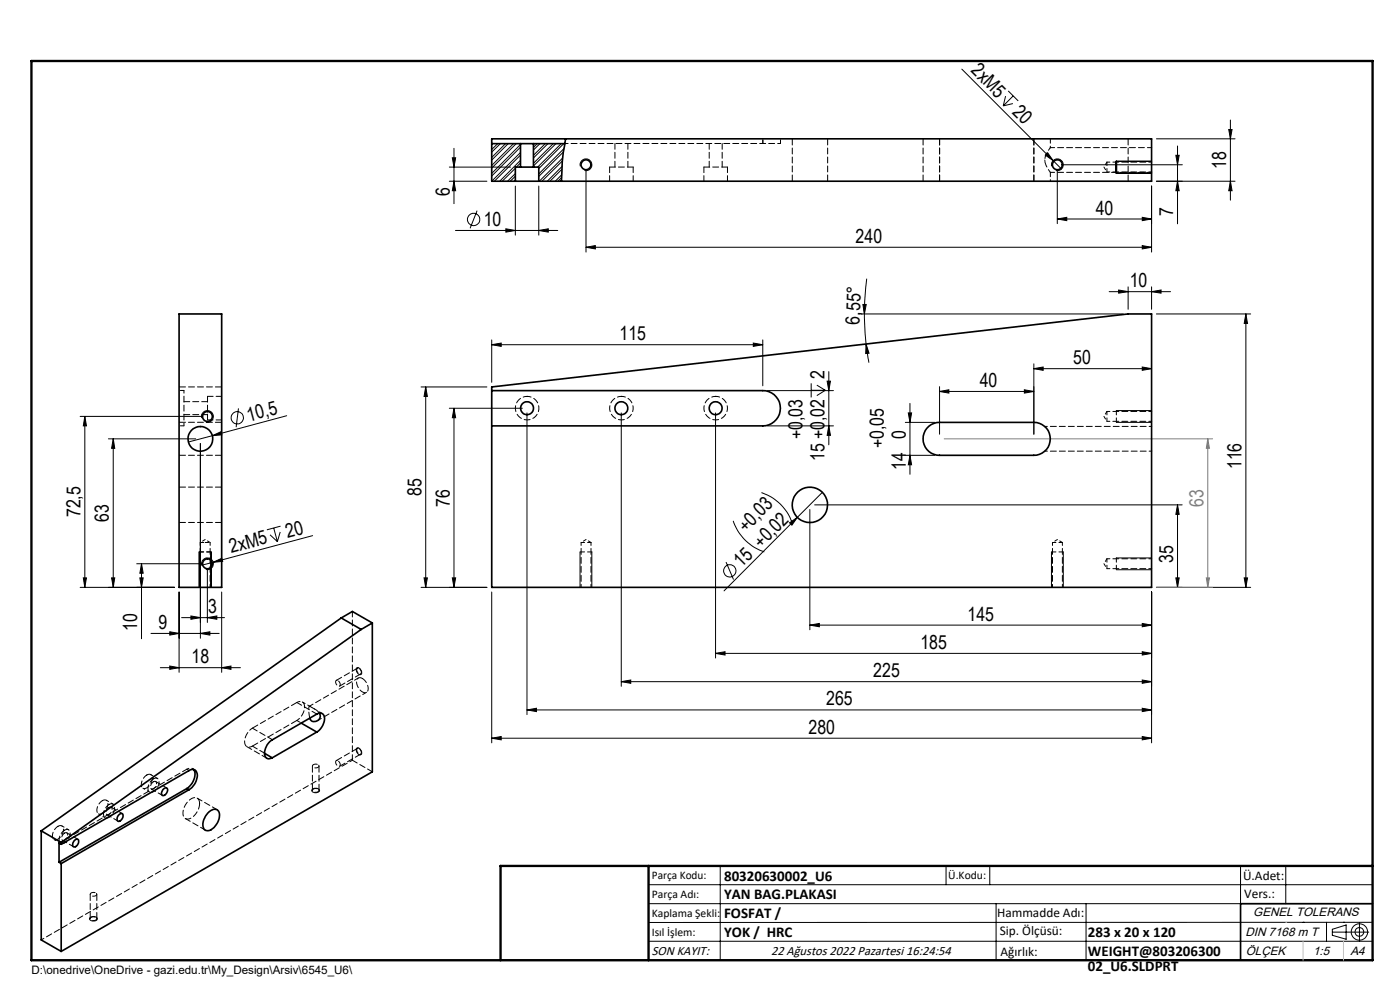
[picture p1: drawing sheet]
<svg xmlns="http://www.w3.org/2000/svg" width="297mm" height="210mm" viewBox="0 0 297 210" stroke-linecap="round" stroke-linejoin="round" font-family="sans-serif">
<g fill="none" stroke="#000" stroke-width=".21">
<path d="M204 14.7l19.4 19.4M213.9 19.3l2.1 2.1M95.3 38.4h8M95.3 35.4h13M96 33.5h.7l-.4 1.9zM96.3 38.4l.4 2.1h-.7zM96.3 31.5v11.7M109.3 39.5v10.4M114.3 39.5v10.4M123.1 35.3a1.23 1.23 0 0 1 1.1-1.6 1.23 1.23 0 0 1 1.3 1.4 1.23 1.23 0 0 1-1.5 1.1M124.3 35.9v17.6M213.3 20.4l-.5 2.1"/>
<path d="M214.9 22l-2.1 .5M214.9 20.3l-2.1 2.2M221.8 32.9l.4-.5 1.2 1.7zM223.1 35.3a1.24 1.24 0 0 1 1.1-1.6 1.24 1.24 0 0 1 1.3 1.4 1.24 1.24 0 0 1-1.5 1.1M223.4 34.1l1.8 1.7M224.3 35.9v11.5M225.3 35h25.5M236.8 36.7h7.5M236.8 34.2h7.5M244.3 39.5v14M245.3 38.4h16.7M245.3 29.4h16.7"/>
<path d="M249.4 32.9h.8l-.4 2.1zM249.8 38.4l.4 2.1h-.8zM249.8 31v16.5M260.7 27.5h.7l-.4 1.9zM261 38.4l.4 2.1h-.7zM261 25.5v17M96.6 48.9h21.7M101.2 44.7l-1.5 3.7M107.3 48.5l2 .4-2 .3zM114.3 48.9l2-.4v.7zM124.3 52.4l2-.3v.7zM124.3 52.4h120"/>
<path d="M183.9 59.1l-.5 4.7v2.8M224.3 46.5l2-.4v.7zM224.3 46.5h20M242.3 46.1l2 .4-2 .3zM242.3 52.1l2 .3-2 .4zM104.3 73.1l2-.3v.7zM104.3 72.1v9M104.3 73.1h57.5M159.8 72.8l2 .3-2 .4zM161.8 72.1v9.7M175.8 78.8v15.6M182.4 66.6h55.9"/>
<path d="M183.1 64.6h.7l-.4 2zM183.4 66.6l.3 6.4M183.7 73l.7 1.9-.7 .1zM183.7 73l.6 3.9M219.3 78.2l2-.4v.8zM219.3 77.2v14.9M219.3 78.2h25M235.3 61.9h13M237.3 61.5l2 .4-2 .3zM239.3 60.8v4.8M242.3 77.8l2 .4-2 .4zM244.3 61.9l2-.4v.7z"/>
<path d="M244.3 60.8v4.8M245.3 66.6h20M264.3 66.6l.4 2h-.8zM264.3 66.6v58M17 88.3h26M18 88.3l.3 2h-.6zM18 88.3v36.3M23 93.1h18.5M24 93.1l.3 2h-.6zM24 93.1v31.5M42.5 94.1v41.3M42.8 88.7a1.26 1.26 0 0 1 1.1-1.6 1.26 1.26 0 0 1 1.4 1.4 1.26 1.26 0 0 1-1.6 1.1"/>
<path d="M45 92.4l1.9-.8 .2 .6zM45 92.4l-5 1.4M50.6 86.6l-.5 4M60.8 88.2l-15.8 4.2M89.3 82.1h14M90.3 82.1l.4 2h-.7zM90.3 82.1v42.5M95.3 86.6h15.5M96.3 86.6v38M96.3 86.6l.4 2h-.7zM111.8 87.6v64M131.8 87.6v58"/>
<path d="M151.8 87.6v52M162.8 82.9h14M162.8 90.3h14M172.1 81.3v3M172.1 82.8h3M173.3 81.7l1.8 1.1M175.1 82.8l-1.8 1.1M175.5 80.8h.7l-.4 2.1zM175.8 90.3l.4 2h-.7zM192.1 89.6h6.2M192.1 96.6h6.2M192.7 87.6h.7l-.4 2z"/>
<path d="M193 85.6v15M193 96.6l.4 2h-.7zM199.3 83l2-.3v.7zM199.3 82v10.1M199.3 83h20M217.3 82.7l2 .3-2 .4zM236.8 89.6h7.5M236.8 87.1h7.5M29 119.6h14M30 119.6l.4 2h-.7zM30 119.6v15.9M42.3 117.1v7.5"/>
<path d="M44.8 117.1v7.5M45.2 119.3l1.9-.9 .1 .7zM45.2 119.3l-2.4 .6a1.24 1.24 0 0 1 1.1-1.6 1.24 1.24 0 0 1 1.3 1.4 1.24 1.24 0 0 1-1.5 1.1M57.3 113.4l1.5 1.5M58.1 112l.7 2.9M59.4 112.8l-.6 2.1M59.5 111.6l-2.9 .8M66.3 113.6l-21.1 5.7M123 117.1v7.5M125.6 117.1v7.5M154 119.2l1.6 3.7M155.5 110.5a10.4 10.4 0 0 0 6.6 6.6"/>
<path d="M161.5 104.5a10.4 10.4 0 0 1 6.6 6.6M167.5 110.9l1.7-1.2-1.2 1.7zM171.8 108.1v25.5M172.8 107.1h78M174.4 104.4l-20.8 20.9M223.1 117.1v7.5M225.6 117.1v7.5M236.8 118.3h7.5M249.8 107.1v17.5M249.8 107.1l.4 2h-.8zM17 124.6h20M17.7 122.6h.6l-.3 2z"/>
<path d="M23.7 122.6h.6l-.3 2zM29.7 122.6h.7l-.4 2zM32 134.4h14.5M36 134l2 .4-2 .3zM38 125.6v17M38.5 131h9.1M40.5 130.7l2 .3-2 .4zM42.5 134.4l2-.4v.7zM44 131l2-.3v.7zM44 120.6v11.4M47 125.6v17M89.3 124.6h14"/>
<path d="M90 122.6h.7l-.4 2zM96 122.6h.7l-.4 2zM104.3 125.6v32M151.8 138.6l2-.4v.8zM151.8 138.6h92.5M171.8 132.6l2-.4v.8zM171.8 132.6h72.5M236.8 120.9h7.5M242.3 132.2l2 .4-2 .4zM242.3 138.2l2 .4-2 .4zM244.3 125.6v32M249.4 122.6h.8l-.4 2z"/>
<path d="M263.9 122.6h.8l-.4 2zM265.3 124.6h-20M34 141.6h17M36 141.3l2 .3-2 .4zM47 141.6l2-.3v.7zM75.7 158.7a.95 .95 0 0 1 1 1.3 .79 .79 0 0 1-.8-.1 .79 .79 0 0 1-.3-.8zM75.7 141.7a.88 .88 0 0 1 1 1.1v.1a.7 .7 0 0 1-.7 .1 .7 .7 0 0 1-.4-.7zM104.3 156.6l2-.4v.7zM104.3 156.6h140M111.8 150.6l2-.4v.7zM111.8 150.6h132.5M131.8 144.6l2-.4v.7z"/>
<path d="M131.8 144.6h112.5M242.3 156.2l2 .4-2 .3zM242.3 144.2l2 .4-2 .3zM242.3 150.2l2 .4-2 .3zM66.3 167.4a.94 .94 0 0 1 1.5 .3 .91 .91 0 0 1-.9 .5 .91 .91 0 0 1-.8-.6zM19 194.7a.97 .97 0 0 1 1.6 .3 .97 .97 0 0 1-1.6-.2zM137.6 187.7h153.6M137.6 191.7h153.6M137.6 199.7h153.6M152.8 183.7v20M200.7 183.7v4M210 183.7v4"/>
<path d="M211.3 191.7v12M230.4 191.7v12M263.2 183.7v20M272.8 183.7v8M276.4 195.6h.1M281.4 195.6v4.1M282.6 197.7h7.8M282.6 197.1l3-.9v3l-3-.8zM285 195.6h.1M288.4 195.8v3.8M291.2 195.6l-153.6 .1"/>
<circle cx="100.5" cy="46.5" r="1.31"/>
<circle cx="50.3" cy="88.6" r="1.31"/>
<circle cx="154.8" cy="121.1" r="1.31"/>
<circle cx="288.4" cy="197.7" r="1.74"/>
<circle cx="288.4" cy="197.7" r=".93"/>
</g>
<path d="M200.3 93.1h56.9M256.2 93.1l.4 2h-.7zM256.2 93.1v31.5M245.3 124.6h11.9M255.9 122.6h.7l-.4 2z" fill="none" stroke="#808080" stroke-width=".21"/>
<path d="M236.8 34.2v2.5M291.2 191.7h-28v12M106.2 203.7h185" fill="none" stroke="#000" stroke-width=".35"/>
<path d="M6.7 12.9h284.5v190.8h-284.5zM137.6 183.7v20M291.2 183.7h-185v20" fill="none" stroke="#000" stroke-width=".5"/>
<path d="M272.8 195.6h.1M276.4 199.7v4M285 199.7v4" fill="none" stroke="#c0c0c0" stroke-width=".21"/>
<path d="M236.8 87.1v2.5M44.8 117.1h-2.5M125.6 117.1h-2.5M225.6 117.1h-2.5M236.8 118.3v2.5" fill="none" stroke="#000" stroke-width=".21" stroke-dasharray="1.3 .6" stroke-dashoffset=".3"/>
<g fill="#000">
<path d="M221.8 32.9l.4-.5 1.2 1.7zM45 92.4l1.9-.8 .2 .6zM45.2 119.3l1.9-.9 .1 .7zM167.5 110.9l1.7-1.2-1.2 1.7z"/>
<path d="M261 38.4l.4 2.1h-.7zM260.7 27.5h.7l-.4 1.9z"/>
<path d="M107.3 48.5l2 .4-2 .3zM114.3 48.9l2-.4v.7z"/>
<path d="M242.3 46.1l2 .4-2 .3zM224.3 46.5l2-.4v.7zM242.3 52.1l2 .3-2 .4zM124.3 52.4l2-.3v.7zM47 141.6l2-.3v.7zM36 141.3l2 .3-2 .4zM42.5 134.4l2-.4v.7zM36 134l2 .4-2 .3z"/>
<path d="M104.3 73.1l2-.3v.7zM159.8 72.8l2 .3-2 .4z"/>
<path d="M183.1 64.6h.7l-.4 2zM183.7 73l.7 1.9-.7 .1z"/>
<path d="M219.3 78.2l2-.4v.8zM242.3 77.8l2 .4-2 .4zM171.8 132.6l2-.4v.8zM242.3 132.2l2 .4-2 .4zM151.8 138.6l2-.4v.8zM242.3 138.2l2 .4-2 .4zM131.8 144.6l2-.4v.7zM242.3 144.2l2 .4-2 .3zM111.8 150.6l2-.4v.7zM242.3 150.2l2 .4-2 .3z"/>
<path d="M192.7 87.6h.7l-.4 2zM193 96.6l.4 2h-.7zM249.8 107.1l.4 2h-.8zM249.4 122.6h.8l-.4 2zM96.3 86.6l.4 2h-.7zM96 122.6h.7l-.4 2zM175.5 80.8h.7l-.4 2.1zM175.8 90.3l.4 2h-.7z"/>
<path d="M199.3 83l2-.3v.7zM217.3 82.7l2 .3-2 .4z"/>
<path d="M40.5 130.7l2 .3-2 .4zM44 131l2-.3v.7z"/>
<path d="M263.9 122.6h.8l-.4 2zM264.3 66.6l.4 2h-.8zM90 122.6h.7l-.4 2zM90.3 82.1l.4 2h-.7zM249.4 32.9h.8l-.4 2.1zM249.8 38.4l.4 2.1h-.8zM96 33.5h.7l-.4 1.9zM96.3 38.4l.4 2.1h-.7zM30 119.6l.4 2h-.7zM29.7 122.6h.7l-.4 2zM24 93.1l.3 2h-.6zM23.7 122.6h.6l-.3 2zM18 88.3l.3 2h-.6zM17.7 122.6h.6l-.3 2z"/>
<path d="M242.3 156.2l2 .4-2 .3zM104.3 156.6l2-.4v.7zM244.3 61.9l2-.4v.7zM237.3 61.5l2 .4-2 .3z"/>
</g>
<path d="M256.2 93.1l.4 2h-.7zM255.9 122.6h.7l-.4 2z" fill="#808080"/>
<g fill="none" stroke="#000" stroke-width=".35">
<path d="M104.3 30.5h6.1M109.3 38.4h5M109.3 38.4h-5v-9h140v9h-130M110.4 35.4h2.8M110.4 30.5h2.8M110.4 35.4h-1.1v3M110.4 30.5v4.9M113.2 35.4h1.1v3M113.2 30.5v4.9M113.2 30.5h6.6M120 29.4a43.9 43.9 0 0 0-.9 9M38 66.6h9v58h-9z"/>
<path d="M104.3 82.9h57.5a3.7 3.7 0 0 1 3.8 3.7 3.7 3.7 0 0 1-3.8 3.7h-57.5M104.3 82.1l135-15.5h5v58h-140zM197.1 90.4a3.6 3.6 0 0 1 2.2-.8h20a3.5 3.5 0 0 1 3.5 3.5 3.5 3.5 0 0 1-3.5 3.5h-20a3.5 3.5 0 0 1-3.3-2.3 3.5 3.5 0 0 1 1.1-3.9zM72.4 131.1l-63.7 45.1M72.4 131.1l4.2 2.4M72.4 131.1l2.4-1.4 4.2 2.4M76.6 133.5l-63.6 45.2M79 132.1l-2.4 1.4M79 132.1v31.6l-66 38.1M56.1 159.8l1.6 1M63.9 153.4l3.3 1.9M67.2 155.3a3.1 3.1 0 0 0 1.4-3.7l-.6-.3h-.5l-9.8 5.6a3.1 3.1 0 0 0-1.4 3.7l.6 .4 .8-.2"/>
<path d="M67.2 155.3l-9.5 5.5M67.7 151.3a1.16 1.16 0 0 1-.4 1.6 1.16 1.16 0 0 1-1.6-.5v-.1M8.7 176.2l4.3 2.5M8.7 176.2v23.2l4.3 2.4M13 178.7v.4M13 179.1l-.5-.3v4.1M15.7 178.4a.53 .53 0 0 1 .7-.4 .53 .53 0 0 1 .3 .8 .78 .78 0 0 1-1.2 .7v-.7zM25.1 173a.52 .52 0 0 1 .7-.4 .52 .52 0 0 1 .3 .7 .81 .81 0 0 1-1.2 .8v-.7zM34.5 167.5l.2-.2a.48 .48 0 0 1 .7-.1 .48 .48 0 0 1 .1 .7 .75 .75 0 0 1-1.2 .7v-.4zM39.6 167.3l-27.1 15.6M39.6 167.3l.5 .2M40.1 167.5a3.3 3.3 0 0 0 1.5-3.9l-.4-.3h-.8l-27.4 15.8"/>
<path d="M40.1 167.5l-27.1 15.7M41.1 163.2a3.3 3.3 0 0 1-1.5 4.1M44.1 172.5a1.45 1.45 0 0 1 2.3-.4 3.3 3.3 0 0 1-2.4 4.1 1.34 1.34 0 0 1-.9-1.9l.5-1.1zM12.5 182.9l.5 .3M13 183.2v18.6"/>
<circle cx="124.3" cy="34.9" r="1.05"/>
<circle cx="224.3" cy="34.9" r="1.05"/>
<circle cx="42.5" cy="93.1" r="2.63"/>
<circle cx="44" cy="88.4" r="1.05"/>
<circle cx="111.8" cy="86.6" r="1.38"/>
<circle cx="131.8" cy="86.6" r="1.38"/>
<circle cx="151.8" cy="86.6" r="1.38"/>
<circle cx="44" cy="119.6" r="1.05"/>
<circle cx="171.8" cy="107.1" r="3.8"/>
</g>
<path d="M161.8 30.4v-1M165.6 30.4v-1M234.8 36.5v-2.1M39 90.3h-1M39 82.8h-1M234.8 89.4v-2.1M42.5 115.1h1M43.5 115.1h1.1M123.3 115.1h2.1M223.3 115.1h2.1M234.8 120.6v-2.1M63 152.8l.9 .6" fill="none" stroke="#000" stroke-width=".21" stroke-dasharray="1.3 .6" stroke-dashoffset=".5"/>
<path d="M222.8 36.6h21.5M244.3 31.3h-21.5M111.8 84.1a2.5 2.5 0 0 0-2.2 3.6 2.5 2.5 0 0 0 4.2 .4 2.5 2.5 0 0 0-1.5-4h-.5M131.8 84.1a2.5 2.5 0 0 0-2.2 3.6 2.5 2.5 0 0 0 4.2 .4 2.5 2.5 0 0 0-1.5-4h-.5M151.8 84.1a2.5 2.5 0 0 0-2.2 3.6 2.5 2.5 0 0 0 4.2 .4 2.5 2.5 0 0 0-1.5-4h-.5M67.4 152.9l10.4-6M76 143.8l-10.4 6" fill="none" stroke="#000" stroke-width=".21" stroke-dasharray="1.3 .6" stroke-dashoffset=".4"/>
<path d="M165.6 30.4h-3.8M39 82.8v7.5M221.6 95.7h22.7M244.3 90.4h-22.7" fill="none" stroke="#000" stroke-width=".21" stroke-dasharray="1.3 .6" stroke-dashoffset=".7"/>
<g fill="none" stroke="#000" stroke-width=".21" stroke-dasharray="1.3 .6" stroke-dashoffset=".6">
<path d="M161.8 30.4h-41.9M222.8 36.5a3.5 3.5 0 0 1 0-5.2M234.2 35.4l.6 1.1M234.8 34.4l-.6 1M234.8 36.5h9.5M244.3 34.4h-9.5M234.2 88.3l.6 1.1M234.8 89.4h9.5M234.8 87.3l-.6 1M244.3 87.3h-9.5M42.5 115.1v9.5M43.5 114.4l-1 .7"/>
<path d="M44.6 115.1l-1.1-.7M123.3 115.1v9.5M124.3 114.4l-1 .7M125.4 115.1l-1.1-.7M223.3 115.1v9.5M224.3 114.4l-1 .7M225.4 115.1l-1.1-.7M234.2 119.6l.6 1M234.8 118.5l-.6 1.1M244.3 118.5h-9.5M44.6 124.6v-9.5M125.4 124.6v-9.5"/>
<path d="M225.4 124.6v-9.5M234.8 120.6h9.5M53.5 158.3a1.07 1.07 0 0 1-1.3 0 1.07 1.07 0 0 1-.3-1.3 3.7 3.7 0 0 1 1.6-2.5M63 149a1.07 1.07 0 0 1 1.3 0 1.07 1.07 0 0 1 .3 1.3 3.7 3.7 0 0 1-1.6 2.5M65.9 149.9l-1.8-1M67.8 151.3l-.4-.4-1.2-.8M68.4 151.3l-1.8-1M8.8 199.4l66-38.1"/>
</g>
<g fill="none" stroke="#000" stroke-width=".21">
<path d="M104.5 30.5l-.2 .1M105.6 30.5l-1.3 1.2M106.2 30.5l-1.9 1.8M107.2 30.5l-2.9 2.9M107.8 30.5l-3.5 3.5M108.9 30.5l-4.6 4.6M109.3 36.8l-1.6 1.6M109.3 35.7l-2.8 2.7M109.3 37.4l-1.1 1M109.5 30.5l-5.2 5.2M110.4 30.6l-6.1 6.2M110.4 32.3l-6.1 6.1"/>
<path d="M110.4 34l-4.4 4.4M110.4 31.2l-6.1 6.2M110.4 32.9l-5.5 5.5M110.4 34.6l-.9 .8M114 30.5l-.8 .7M114.5 30.5l-1.3 1.3M115.7 30.5l-2.5 2.4M116.2 30.5l-3 3M117.4 30.5l-4.2 4.1M117.9 30.5l-4.7 4.7M119.1 30.5l-5 4.9M119.2 37.1l-1.4 1.3"/>
<path d="M119.2 37.6l-.8 .8M119.2 35.9l-2.5 2.5M119.2 35.3l-3.1 3.1M119.3 34.1l-4.3 4.3M119.3 33.5l-4.9 4.9M119.5 32.2l-5.2 5.2M119.6 30.5l-5.3 5.3M119.6 31.5l-5.3 5.4"/>
</g>
<path d="M168.1 29.4v9M175.6 38.4v-9M195.8 29.4v9M199.3 38.4v-9M219.3 38.4v-9M239.3 29.4v9M47 96.6h-9M47 89.6h-9M47 82.1h-9M38 110.8h9M47 103.3h-9" fill="none" stroke="#000" stroke-width=".21" stroke-dasharray="1.3 .6" stroke-dashoffset="-.1"/>
<g fill="none" stroke="#000" stroke-width=".21" stroke-dasharray="1.3 .6">
<path d="M129.3 35.4h5M130.5 30.4v5M133.2 35.4v-5M149.3 35.4h5M150.5 30.4v5M153.2 35.4v-5M221.6 33.9l.1 .2M39 87.9h5M44 89.1v-5M44 85.2h-5M53.5 154.5l9.5-5.5M63 152.8l-9.5 5.5"/>
<path d="M66.2 150.1l-.5-.3-.1 .1-.1 1.4 .2 1M72 145.5l4.5-2.5M75.8 141.7l-4.5 2.6M75.8 158.8l-4.5 2.5M76.9 143.9a.82 .82 0 0 0-1.1 .1 .82 .82 0 0 0-.1 1 2.05 2.05 0 0 0 2 1.9 1.77 1.77 0 0 0-.3-2.6l-.5-.4M39.6 163.2l.5 .2M41.4 163.3l-.5-.3M66.3 162.5v5.2M67.7 167.7v-5.2M72 162.6l4.5-2.6M19.1 189.7v5.2M20.5 194.9v-5.2"/>
</g>
<path d="M222.8 31.3v-1.9M222.8 38.4v-1.9" fill="none" stroke="#000" stroke-width=".21" stroke-dasharray="1.3 .6" stroke-dashoffset=".9"/>
<g fill="none" stroke="#000" stroke-width=".21" stroke-dasharray="1.3 .6" stroke-dashoffset=".1">
<path d="M129.3 35.4v3M134.3 38.4v-3M149.3 35.4v3M154.3 38.4v-3M44 89.1h3M47 84.1h-3M52.4 158.4l4.2 2.4M53.5 154.5l4.3 2.4M53.5 158.3l2.6 1.5M63 149l4.2 2.5M39.3 173.6l4.3 2.5M42.3 170.4a1.12 1.12 0 0 0-.6-1.2 1.12 1.12 0 0 0-1.3 .4 3.2 3.2 0 0 0-1.3 3.9 1.47 1.47 0 0 0 2.1-.5l.8-1 .3-1.6"/>
<path d="M46.1 171.8l-4.3-2.5M74.8 161.3l4.2 2.4M74.8 161.3v-31.6"/>
</g>
<path d="M11.5 178.1l1.4 .8M14.5 176l-1.4-.8M20.9 172.6l1.4 .9M24 170.6l-1.4-.8M30.3 167.2l1.4 .8M33.4 165.1l-1.4-.8M39.6 163.2l.9-.3 .6 .3" fill="none" stroke="#000" stroke-width=".21" stroke-dasharray="1.3 .6" stroke-dashoffset=".8"/>
<g fill="none" stroke="#000" stroke-width=".21" stroke-dasharray="1.3 .6" stroke-dashoffset=".2">
<path d="M12.3 175.3a2.09 2.09 0 0 0-.9 2.8 1.84 1.84 0 0 0 2.1-2 .74 .74 0 0 0-.3-.9 .74 .74 0 0 0-.9 .1M12.5 178.8l27.1-15.6M13.3 178.2l2.3 1.4M13.7 176.7a1 1 0 0 0-.3 1.6 1.13 1.13 0 0 0 .8-1.6h-.5M13.7 176.1a2.09 2.09 0 0 0-.9 2.8 1.84 1.84 0 0 0 2.1-2 .74 .74 0 0 0-.3-.8 .74 .74 0 0 0-.9 0M16.5 178l-2.3-1.3M21.7 169.8a2.09 2.09 0 0 0-.9 2.8 1.84 1.84 0 0 0 2.1-1.9 .74 .74 0 0 0-.3-.9 .74 .74 0 0 0-.9 0M22.7 172.8l2.3 1.4M23.1 171.3a1 1 0 0 0-.3 1.5 1.13 1.13 0 0 0 .8-1.6l-.5 .1M23.1 170.6a2.09 2.09 0 0 0-.8 2.8 1.84 1.84 0 0 0 2-1.9 .74 .74 0 0 0-.3-.9 .74 .74 0 0 0-.9 0M26 172.6l-2.4-1.4M31.2 164.4a2.09 2.09 0 0 0-.9 2.8 1.84 1.84 0 0 0 2-2 .74 .74 0 0 0-.2-.8 .74 .74 0 0 0-.9 0"/>
<path d="M32.1 167.4l2.4 1.3M32.6 165.8a1 1 0 0 0-.4 1.6 1.13 1.13 0 0 0 .9-1.6h-.5M32.6 165.2a2.09 2.09 0 0 0-.9 2.8 1.84 1.84 0 0 0 2-2 .74 .74 0 0 0-.2-.8 .74 .74 0 0 0-.9 0M35.4 167.1l-2.4-1.3"/>
</g>
<path d="M71.7 144.4l-.2-.1a.62 .62 0 0 0-.3 .6 .62 .62 0 0 0 .4 .5l.3 .2a.71 .71 0 0 0-.2-1.2M76.2 141.8l-.2-.1a.62 .62 0 0 0-.3 .6 .62 .62 0 0 0 .4 .6l.3 .1a.71 .71 0 0 0-.2-1.2M76.2 158.8l-.2-.1a.62 .62 0 0 0-.3 .6 .62 .62 0 0 0 .4 .6l.3 .1a.71 .71 0 0 0-.2-1.2M67.5 162.2a.71 .71 0 0 0-1.2 .4 .82 .82 0 0 0 1.4-.2l-.2-.2M67.5 167.4a.71 .71 0 0 0-1.2 .4 .82 .82 0 0 0 1.4-.2l-.2-.2M71.7 161.4l-.2-.1a.62 .62 0 0 0-.3 .6 .62 .62 0 0 0 .4 .6l.3 .1a.71 .71 0 0 0-.2-1.2M20.3 189.4a.71 .71 0 0 0-1.1 .4 .82 .82 0 0 0 1.3-.1l-.2-.3M20.3 194.6a.71 .71 0 0 0-1.1 .4 .82 .82 0 0 0 1.3-.2l-.2-.2" fill="none" stroke="#000" stroke-width=".21" stroke-dasharray="1.3 .6" stroke-dashoffset="-.2"/>
<g font-size="4.1">
<text x="205.8" y="15.1" transform="rotate(45 205.8 15.1)">2xM5</text>
<text x="214.6" y="23.9" transform="rotate(45 214.6 23.9)">20</text>
<text x="260.1" y="35.8" transform="rotate(-90 260.1 35.8)">18</text>
<text x="95.4" y="41.6" transform="rotate(-90 95.4 41.6)">6</text>
<text x="102.6" y="47.9">10</text>
<text x="232.5" y="45.5">40</text>
<text x="248.9" y="45.9" transform="rotate(-90 248.9 45.9)">7</text>
<text x="181.5" y="51.5">240</text>
<text x="239.7" y="60.9">10</text>
<text x="182.4" y="68.8" transform="rotate(-88 182.4 68.8)">6,55°</text>
<text x="131.4" y="72.2">115</text>
<text x="227.7" y="77.2">50</text>
<text x="174.9" y="80.5" transform="rotate(-90 174.9 80.5)">2</text>
<text x="207.9" y="82.1">40</text>
<text x="52.8" y="89.4" transform="rotate(-15 52.8 89.4)">10,5</text>
<text x="170.2" y="93.2" transform="rotate(-90 170.2 93.2)">+0,03</text>
<text x="187.5" y="95" transform="rotate(-90 187.5 95)">+0,05</text>
<text x="192.1" y="93.1" transform="rotate(-90 192.1 93.1)">0</text>
<text x="174.9" y="97.8" transform="rotate(-90 174.9 97.8)">15 +0,02</text>
<text x="192.1" y="99.7" transform="rotate(-90 192.1 99.7)">14</text>
<text x="263.4" y="99.5" transform="rotate(-90 263.4 99.5)">116</text>
<text x="89.4" y="105.2" transform="rotate(-90 89.4 105.2)">85</text>
<text x="95.4" y="107.5" transform="rotate(-90 95.4 107.5)">76</text>
<text x="17.1" y="109.7" transform="rotate(-90 17.1 109.7)">72,5</text>
<text x="23.1" y="110.7" transform="rotate(-90 23.1 110.7)">63</text>
<text x="158.2" y="113.1" transform="rotate(-45 158.2 113.1)">+0,03</text>
<text x="49" y="117.3" transform="rotate(-15 49 117.3)">2xM5</text>
<text x="61" y="114.1" transform="rotate(-15 61 114.1)">20</text>
<text x="248.9" y="119.5" transform="rotate(-90 248.9 119.5)">35</text>
<text x="157.3" y="120.6" transform="rotate(-45 157.3 120.6)">15 +0,02</text>
<text x="44.2" y="130.1">3</text>
<text x="205.3" y="131.7">145</text>
<text x="29.1" y="133.9" transform="rotate(-90 29.1 133.9)">10</text>
<text x="33.6" y="133.4">9</text>
<text x="195.3" y="137.7">185</text>
<text x="40.7" y="140.7">18</text>
<text x="185.3" y="143.7">225</text>
<text x="175.3" y="149.7">265</text>
<text x="171.5" y="155.7">280</text>
</g>
<text font-size="4.1" fill="#808080" x="255.3" y="107.5" transform="rotate(-90 255.3 107.5)">63</text>
<g font-size="3.2">
<text x="153.6" y="190.8">YAN BAG.PLAKASI</text>
<text x="153.6" y="186.8">80320630002_U6</text>
<text x="153.6" y="194.8">FOSFAT /</text>
<text x="153.6" y="198.8">YOK / HRC</text>
<text x="230.8" y="198.7">283 x 20 x 120</text>
<text x="230.8" y="202.8">WEIGHT@803206300</text>
<text x="230.8" y="205.9">02_U6.SLDPRT</text>
</g>
<g font-size="2.8">
<text x="263.7" y="186.7">Ü.Adet:</text>
<text x="263.9" y="190.5">Vers.:</text>
<text x="211.5" y="194.5">Hammadde Adı:</text>
<text x="138.3" y="202.6">SON KAYIT:</text>
<text x="163.6" y="202.6">22 Ağustos 2022 Pazartesi 16:24:54</text>
<text x="212.1" y="198.4">Sip. Ölçüsü:</text>
<text x="212.2" y="202.7">Ağırlık:</text>
</g>
<g font-size="2.6">
<text x="265.9" y="194.4">GENEL TOLERANS</text>
<text x="264.2" y="198.5">DIN 7168 m T</text>
<text x="264.3" y="202.6">ÖLÇEK</text>
<text x="278.5" y="202.6">1:5</text>
<text x="286.5" y="202.6">A4</text>
</g>
<g font-size="2.5">
<text x="138.3" y="186.4">Parça Kodu:</text>
<text x="138.3" y="190.5">Parça Adı:</text>
<text x="201.2" y="186.5">Ü.Kodu:</text>
<text x="138.3" y="194.5">Kaplama Şekli:</text>
<text x="138.3" y="198.6">Isıl İşlem:</text>
<text x="6.7" y="206.7">D:\onedrive\OneDrive - gazi.edu.tr\My_Design\Arsiv\6545_U6\</text>
</g>
</svg>
